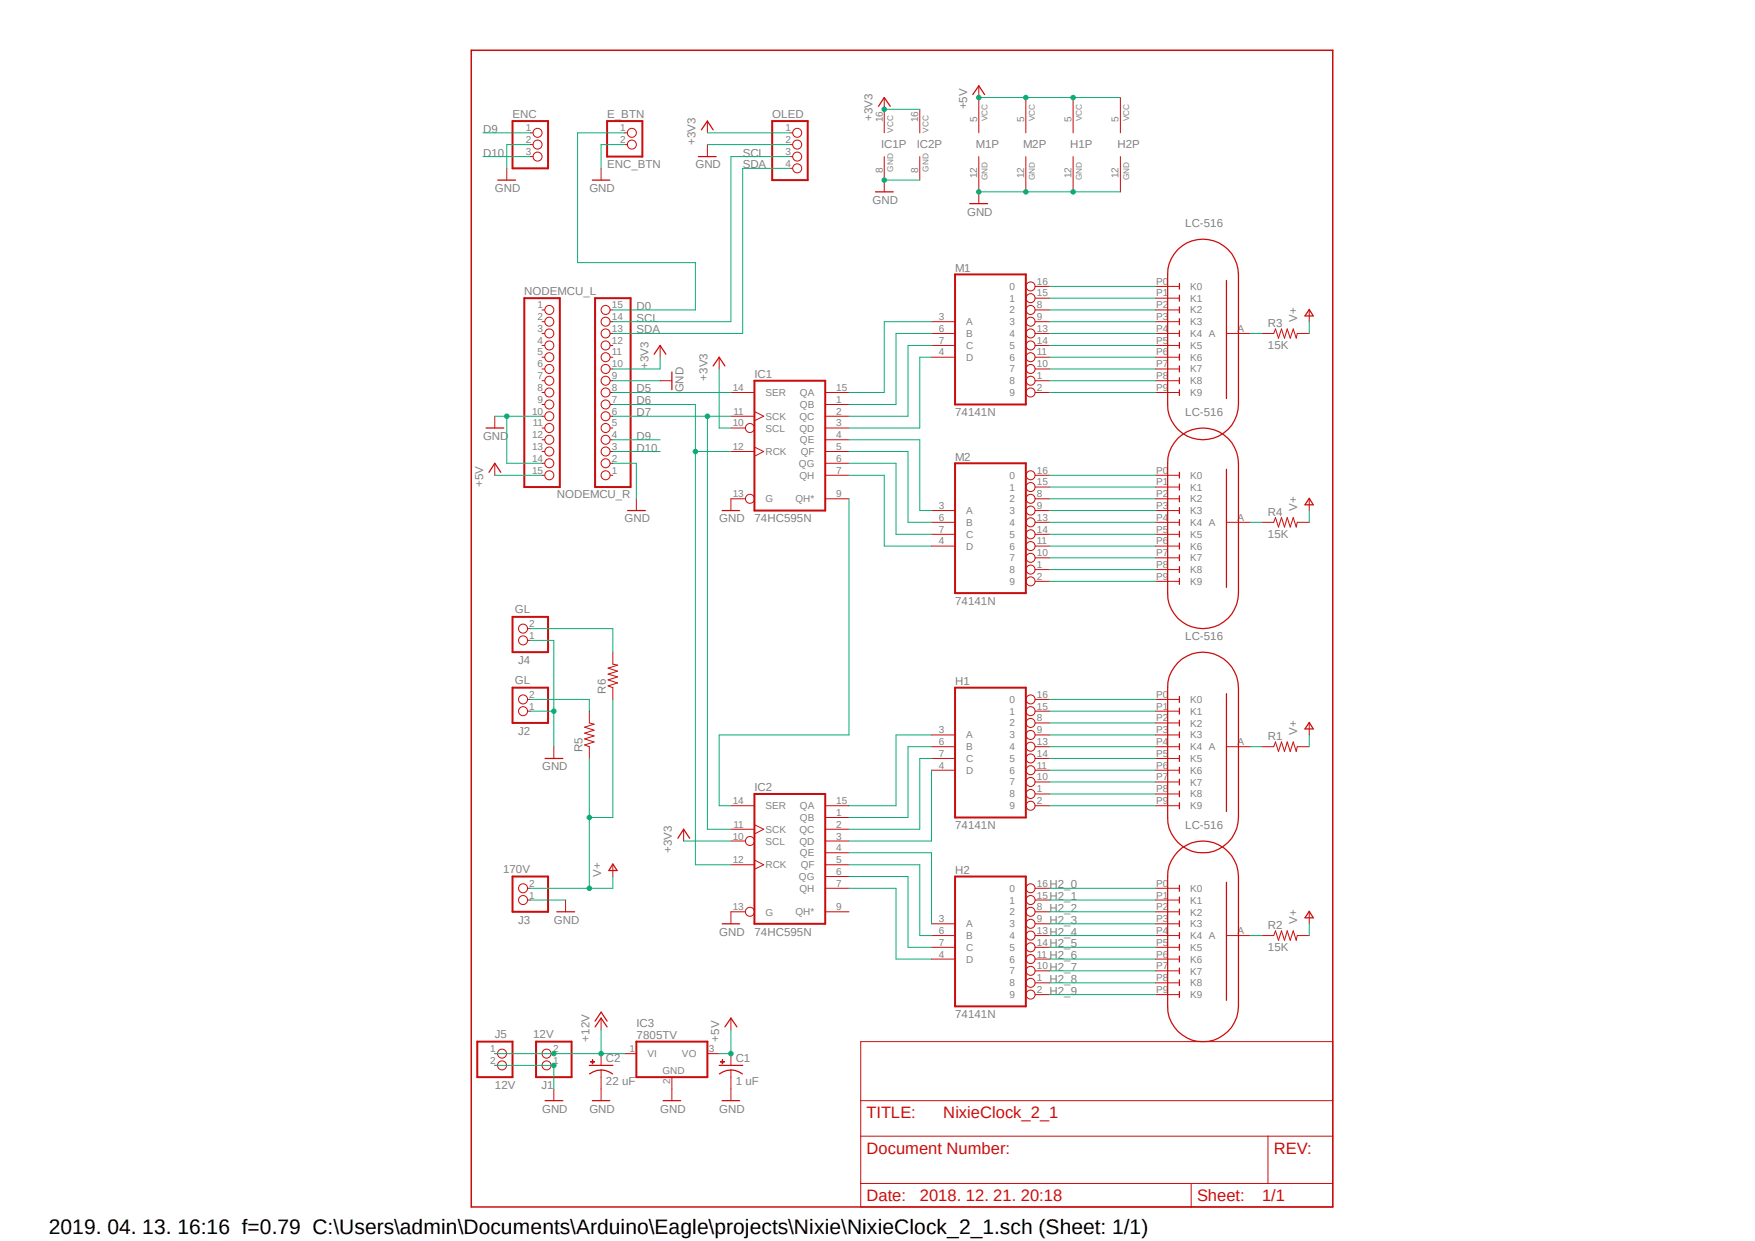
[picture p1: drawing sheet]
<svg xmlns="http://www.w3.org/2000/svg" width="297mm" height="210mm" viewBox="0 0 297 210" stroke-linecap="round" stroke-linejoin="round" font-family="sans-serif">
<path d="M79.3 8.3l146.5 196.4M225.8 8.3l-146.5 196.4" fill="none" stroke="#fff" stroke-width=".17"/>
<path d="M86.7 20.5h6.1v8h-6.1zM102.7 20.5h6v6h-6zM130.7 20.5h6v10h-6zM88.7 50.5h6v31.9h-6zM100.7 50.5h6v31.9h-6zM161.6 46.4h12v22.1h-12zM127.7 64.4h12v22h-12zM161.6 78.4h12v22h-12zM161.6 116.4h12v21.9h-12zM127.7 134.4h12v21.9h-12zM161.6 148.3h12v22h-12zM90.7 176.3h6v6h-6z" fill="none" stroke="#c90d0c" stroke-width=".34"/>
<g fill="none" stroke="#c90d0c" stroke-width=".17">
<path d="M149.6 16.5v6M155.7 18.5v4M165.7 14.5v8M173.6 16.5v6M181.6 16.5v6M189.6 16.5v6M85.8 28.5v2M89.7 22.5h.5M89.7 24.5h.5M89.7 26.5h.5M101.7 28.5v2M105.7 22.5h.5"/>
<path d="M105.7 24.5h.5M119.7 20.5v2M119.7 24.5v2M133.7 22.5h.4M133.7 24.5h.4M133.7 26.5h.4M133.7 28.5h.4M149.6 26.5v6M155.7 26.5v4M165.7 26.5v8M173.6 26.5v6M181.6 26.5v6"/>
<path d="M189.6 26.5v6M91.7 54.4h.5M91.7 56.4h.5M91.7 58.5h.5M91.7 52.5h.5M103.3 54.4h.4M103.3 56.4h.4M103.3 58.5h.4M103.3 52.5h.4M111.7 58.5v2M157.6 54.4h4M157.6 56.4h4"/>
<path d="M157.6 58.5h4M175.2 54.4h2.4M175.2 56.4h2.4M175.2 58.5h2.4M175.2 52.5h2.4M175.2 50.5h2.4M175.2 48.5h2.4M213.6 56.4h2l.3-.7 .5 1.5 .5-1.5 .5 1.5 .4-1.5 .6 1.5 .5-1.5 .5 1.5 .1-.8h2.1M221.6 52.5v1.9M83.7 70.4v2M83.7 78.4v2M91.7 64.4h.5"/>
<path d="M91.7 66.4h.5M91.7 60.5h.5M91.7 62.4h.5M91.7 68.5h.5M91.7 70.4h.5M91.7 72.4h.5M91.7 74.4h.5M91.7 76.4h.5M91.7 78.4h.5M103.3 64.4h.4M103.3 66.4h.4M103.3 60.5h.4"/>
<path d="M103.3 62.4h.4M103.3 68.5h.4M103.3 70.4h.4M103.3 72.4h.4M103.3 74.4h.4M103.3 76.4h.4M103.3 78.4h.4M111.7 64.4h2M121.7 60.5v1.9M123.7 66.4h4M123.7 70.4h4M123.7 72.4h2.4"/>
<path d="M123.7 76.4h4M127.7 69.6l1.5 .8-1.5 .8M127.7 75.6l1.5 .8-1.5 .8M139.7 66.4h4M139.7 68.5h4M139.7 70.4h4M139.7 72.4h4M139.7 74.4h4M139.7 76.4h4M139.7 78.4h4M157.6 60.5h4M175.2 64.4h2.4"/>
<path d="M175.2 66.4h2.4M175.2 60.5h2.4M175.2 62.4h2.4M91.7 80.4h.5M103.3 80.4h.4M107.7 84.4v2M126.1 84.4h-2.4v2M139.7 84.4h4M139.7 80.4h4M157.6 86.4h4M157.6 92.4h4M157.6 88.4h4"/>
<path d="M157.6 90.4h4M175.2 96.4h2.4M175.2 98.4h2.4M175.2 86.4h2.4M175.2 92.4h2.4M175.2 88.4h2.4M175.2 90.4h2.4M175.2 84.4h2.4M175.2 94.4h2.4M175.2 82.4h2.4M175.2 80.4h2.4M213.6 88.4h2l.3-.8 .5 1.6 .5-1.6 .5 1.6 .4-1.6 .6 1.6 .5-1.6 .5 1.6 .1-.8h2.1"/>
<path d="M221.6 84.4v2M175.2 118.4h2.4M123.7 136.4h4M127.7 139.6l1.5 .7-1.5 .8M139.7 136.4h4M139.7 138.3h4M157.6 124.4h4M157.6 130.3h4M157.6 126.4h4M157.6 128.4h4M175.2 134.4h2.4M175.2 136.4h2.4"/>
<path d="M175.2 124.4h2.4M175.2 130.3h2.4M175.2 126.4h2.4M175.2 128.4h2.4M175.2 122.3h2.4M175.2 132.3h2.4M175.2 120.4h2.4M213.6 126.4h2l.3-.8 .5 1.6 .5-1.6 .5 1.6 .4-1.6 .6 1.6 .5-1.6 .5 1.6 .1-.8h2.1M221.6 122.3v2.1M95.7 152.3v2M103.7 146.3v2M115.7 140.3v2"/>
<path d="M123.7 140.3h4M123.7 142.3h2.4M123.7 146.3h4M126.1 154.3h-2.4v2M127.7 145.5l1.5 .8-1.5 .8M139.7 154.3h4M139.7 150.3h4M139.7 140.3h4M139.7 142.3h4M139.7 144.3h4M139.7 146.3h4M139.7 148.3h4"/>
<path d="M157.6 156.3h4M157.6 158.3h4M175.2 156.3h2.4M175.2 158.3h2.4M175.2 154.3h2.4M175.2 152.3h2.4M175.2 150.3h2.4M213.6 158.3h2l.3-.8 .5 1.6 .5-1.6 .5 1.6 .4-1.6 .6 1.6 .5-1.6 .5 1.6 .1-.8h2.1M221.6 154.3v2M93.3 178.3h.4M101.7 172.3v2M123.7 172.3v2"/>
<path d="M145.7 176.3h79.9v28h-79.9zM157.6 162.3h4M157.6 160.3h4M175.2 166.3h2.4M175.2 168.3h2.4M175.2 162.3h2.4M175.2 160.3h2.4M175.2 164.3h2.4M93.3 180.3h.4M93.7 184.3v2M123.7 181.1v1.2M145.7 192.3h79.9"/>
<path d="M145.7 186.3h79.9M214.6 192.3v8M145.7 200.3h79.9M201.6 200.3v4"/>
<circle cx="91" cy="24.5" r=".76"/>
<circle cx="91" cy="26.5" r=".76"/>
<circle cx="91" cy="22.5" r=".76"/>
<circle cx="106.9" cy="22.5" r=".76"/>
<circle cx="106.9" cy="24.5" r=".76"/>
<circle cx="134.9" cy="22.5" r=".76"/>
<circle cx="134.9" cy="28.5" r=".76"/>
<circle cx="134.9" cy="26.5" r=".76"/>
<circle cx="134.9" cy="24.5" r=".76"/>
<circle cx="93" cy="56.4" r=".76"/>
<circle cx="93" cy="58.5" r=".76"/>
<circle cx="93" cy="52.5" r=".76"/>
<circle cx="93" cy="54.4" r=".76"/>
<circle cx="102.5" cy="54.4" r=".76"/>
<circle cx="102.5" cy="52.5" r=".76"/>
<circle cx="102.5" cy="58.5" r=".76"/>
<circle cx="102.5" cy="56.4" r=".76"/>
<circle cx="174.4" cy="56.4" r=".76"/>
<circle cx="174.4" cy="50.5" r=".76"/>
<circle cx="174.4" cy="58.5" r=".76"/>
<circle cx="174.4" cy="48.5" r=".76"/>
<circle cx="174.4" cy="54.4" r=".76"/>
<circle cx="174.4" cy="52.5" r=".76"/>
<circle cx="93" cy="64.4" r=".76"/>
<circle cx="93" cy="70.4" r=".76"/>
<circle cx="93" cy="66.4" r=".76"/>
<circle cx="93" cy="74.4" r=".76"/>
<circle cx="93" cy="60.5" r=".76"/>
<circle cx="93" cy="62.4" r=".76"/>
<circle cx="93" cy="78.4" r=".76"/>
<circle cx="93" cy="76.4" r=".76"/>
<circle cx="93" cy="68.5" r=".76"/>
<circle cx="93" cy="72.4" r=".76"/>
<circle cx="102.5" cy="62.4" r=".76"/>
<circle cx="102.5" cy="66.4" r=".76"/>
<circle cx="102.5" cy="64.4" r=".76"/>
<circle cx="102.5" cy="60.5" r=".76"/>
<circle cx="102.5" cy="68.5" r=".76"/>
<circle cx="102.5" cy="78.4" r=".76"/>
<circle cx="102.5" cy="74.4" r=".76"/>
<circle cx="102.5" cy="72.4" r=".76"/>
<circle cx="102.5" cy="70.4" r=".76"/>
<circle cx="102.5" cy="76.4" r=".76"/>
<circle cx="126.9" cy="72.4" r=".76"/>
<circle cx="174.4" cy="62.4" r=".76"/>
<circle cx="174.4" cy="66.4" r=".76"/>
<circle cx="174.4" cy="60.5" r=".76"/>
<circle cx="174.4" cy="64.4" r=".76"/>
<circle cx="93" cy="80.4" r=".76"/>
<circle cx="102.5" cy="80.4" r=".76"/>
<circle cx="126.9" cy="84.4" r=".76"/>
<circle cx="174.4" cy="84.4" r=".76"/>
<circle cx="174.4" cy="80.4" r=".76"/>
<circle cx="174.4" cy="98.4" r=".76"/>
<circle cx="174.4" cy="88.4" r=".76"/>
<circle cx="174.4" cy="96.4" r=".76"/>
<circle cx="174.4" cy="86.4" r=".76"/>
<circle cx="174.4" cy="94.4" r=".76"/>
<circle cx="174.4" cy="90.4" r=".76"/>
<circle cx="174.4" cy="92.4" r=".76"/>
<circle cx="174.4" cy="82.4" r=".76"/>
<circle cx="174.4" cy="118.4" r=".76"/>
<circle cx="174.4" cy="128.4" r=".76"/>
<circle cx="174.4" cy="126.4" r=".76"/>
<circle cx="174.4" cy="134.4" r=".76"/>
<circle cx="174.4" cy="122.3" r=".76"/>
<circle cx="174.4" cy="124.4" r=".76"/>
<circle cx="174.4" cy="132.3" r=".76"/>
<circle cx="174.4" cy="120.4" r=".76"/>
<circle cx="174.4" cy="130.3" r=".76"/>
<circle cx="174.4" cy="136.4" r=".76"/>
<circle cx="126.9" cy="142.3" r=".76"/>
<circle cx="126.9" cy="154.3" r=".76"/>
<circle cx="174.4" cy="152.3" r=".76"/>
<circle cx="174.4" cy="150.3" r=".76"/>
<circle cx="174.4" cy="156.3" r=".76"/>
<circle cx="174.4" cy="154.3" r=".76"/>
<circle cx="174.4" cy="158.3" r=".76"/>
<circle cx="92.5" cy="178.3" r=".76"/>
<circle cx="174.4" cy="164.3" r=".76"/>
<circle cx="174.4" cy="168.3" r=".76"/>
<circle cx="174.4" cy="160.3" r=".76"/>
<circle cx="174.4" cy="166.3" r=".76"/>
<circle cx="174.4" cy="162.3" r=".76"/>
<circle cx="92.5" cy="180.3" r=".76"/>
</g>
<path d="M79.8 8.5h145.8v195.8h-145.8z" fill="none" stroke="#c90d0c" stroke-width=".25"/>
<g fill="none" stroke="#c90d0c" stroke-width=".21">
<path d="M148.7 18l.9-1.5 1.1 1.5M164.6 16l1.1-1.5 .9 1.5M84.2 30.5h3M100.2 30.5h3M118.2 26.5h3M118.7 22l1-1.5 1 1.5M148.2 32.5h3M164.1 34.5h3M110.7 59.9l1-1.4 1 1.4M221.6 52.4l.6 1.1h-1.3zM82.3 72.4h3M82.8 79.9l.9-1.5 1.1 1.5"/>
<path d="M113.7 62.9v3.1M120.7 61.9l1-1.4 1 1.4M106.2 86.4h3M122.2 86.4h3M221.6 84.3l.6 1.1h-1.3zM221.6 122.3l.6 1.1h-1.3zM94.2 154.3h3M103.7 146.2l.7 1.1h-1.4zM114.7 141.9l1-1.6 1 1.6M122.2 156.3h3M221.6 154.2l.6 1.1h-1.3zM100.7 173.8l1-1.5 1 1.5"/>
<path d="M100.7 172.8l1-1.5 1 1.5M122.7 173.8l1-1.5 1 1.5M92.2 186.3h3M121.7 180.3h4M123.7 181.1h.7l1.2 .6M123.7 181.1h-.7l-1.2 .6"/>
</g>
<path d="M121.9 179.7h.7z" fill-rule="evenodd" fill="#c90d0c"/>
<path d="M121.9 179.7h.7z" fill="none" stroke="#c90d0c" stroke-width=".17"/>
<path d="M122.2 179.4l.1 .6z" fill-rule="evenodd" fill="#c90d0c"/>
<path d="M122.2 179.4l.1 .6zM123.7 178.3v2M101.7 181.1v1.2M123.7 182.3v2" fill="none" stroke="#c90d0c" stroke-width=".17"/>
<path d="M99.7 180.3h4M101.7 181.1h.7l1.3 .6M101.7 181.1h-.7l-1.2 .6" fill="none" stroke="#c90d0c" stroke-width=".21"/>
<path d="M99.9 179.7h.7z" fill-rule="evenodd" fill="#c90d0c"/>
<path d="M99.9 179.7h.7z" fill="none" stroke="#c90d0c" stroke-width=".17"/>
<path d="M100.2 179.4l.1 .6z" fill-rule="evenodd" fill="#c90d0c"/>
<g fill="none" stroke="#c90d0c" stroke-width=".17">
<path d="M195.6 48.5h4M195.6 50.5h4M195.6 52.5h4M195.6 54.4h4M195.6 56.4h4M195.6 58.5h4M207.6 56.4h4M195.6 60.5h4M195.6 62.4h4M195.6 64.4h4M195.6 66.4h4M195.6 80.4h4"/>
<path d="M195.6 82.4h4M195.6 84.4h4M195.6 86.4h4M195.6 88.4h4M195.6 90.4h4M195.6 92.4h4M195.6 94.4h4M195.6 96.4h4M195.6 98.4h4M207.6 88.4h4M89.3 118.4h.4M89.3 108.4h.4"/>
<path d="M89.3 106.4h.4M103.7 110.4v2l.8 .2-1.6 .5 1.6 .5-1.6 .5 1.6 .5-1.6 .5 1.6 .5-1.6 .5 .8 .3v2M195.6 118.4h4M89.3 120.4h.4M93.7 126.4v2M99.7 120.4v1.9l.8 .3-1.6 .5 1.6 .5-1.6 .5 1.6 .4-1.6 .6 1.6 .5-1.6 .5 .8 .3v2M195.6 120.4h4M195.6 122.3h4M195.6 124.4h4M195.6 126.4h4M195.6 128.4h4M195.6 130.3h4"/>
<path d="M195.6 132.3h4M195.6 134.4h4M195.6 136.4h4M207.6 126.4h4M89.3 150.3h.4M89.3 152.3h.4M195.6 150.3h4M195.6 152.3h4M195.6 154.3h4M195.6 156.3h4M195.6 158.3h4M207.6 158.3h4"/>
<path d="M83.7 178.3h.5M100.2 179.4l.1 .6zM101.7 178.3v2M105.7 178.3h2M119.7 178.3h2M195.6 160.3h4M195.6 162.3h4M195.6 164.3h4M195.6 166.3h4M195.6 168.3h4M83.7 180.3h.5M101.7 182.3v4"/>
<path d="M113.7 182.3v4M123.7 184.3v2"/>
<circle cx="88.5" cy="118.4" r=".76"/>
<circle cx="88.5" cy="106.4" r=".76"/>
<circle cx="88.5" cy="108.4" r=".76"/>
<circle cx="88.5" cy="120.4" r=".76"/>
<circle cx="88.5" cy="150.3" r=".76"/>
<circle cx="88.5" cy="152.3" r=".76"/>
<circle cx="85" cy="178.3" r=".76"/>
<circle cx="85" cy="180.3" r=".76"/>
</g>
<g fill="none" stroke="#c90d0c" stroke-width=".21">
<path d="M199.3 42.2a6 6 0 0 1 6.6-1.3 6 6 0 0 1 3.7 5.5v22.1a6 6 0 0 1-6 5.9 6 6 0 0 1-6-5.9v-22.1a5.7 5.7 0 0 1 1.7-4.2zM199.6 48v.9M199.6 50v1M199.6 51.9v1.1M199.6 53.9v1M199.6 56v.9M199.6 58v.9M199.6 59.9v1.1M207.6 47.5v19.9M199.3 74.2a6 6 0 0 1 6.6-1.3 6 6 0 0 1 3.7 5.5v22a6 6 0 0 1-6 6 6 6 0 0 1-6-6v-22a5.7 5.7 0 0 1 1.7-4.2zM199.6 61.9v1M199.6 63.9v1"/>
<path d="M199.6 66v.9M199.6 79.9v1M207.6 79.4v20M199.6 81.9v1M199.6 83.9v1M199.6 85.9v1M199.6 87.9v1M199.6 89.9v1M199.6 91.9v1M199.6 93.9v1M199.6 95.9v1M199.6 97.9v1"/>
<path d="M199.3 112.1a6 6 0 0 1 6.6-1.3 6 6 0 0 1 3.7 5.6v21.9a6 6 0 0 1-6 6 6 6 0 0 1-6-6v-21.9a5.6 5.6 0 0 1 1.7-4.3zM199.6 117.9v1M199.6 119.8v1.1M207.6 117.4v19.9M92.2 128.4h3M199.6 121.9v1M199.6 123.9v.9M199.6 125.9v1M199.6 127.8v1.1M199.6 129.8v1.1M199.6 131.9v.9M199.6 133.9v.9"/>
<path d="M199.6 135.8v1.1M199.3 144.1a6 6 0 0 1 6.6-1.3 6 6 0 0 1 3.7 5.5v22a6 6 0 0 1-6 6 6 6 0 0 1-6-6v-22a5.6 5.6 0 0 1 1.7-4.2zM199.6 149.8v1M199.6 151.8v1M199.6 153.8v1M199.6 155.8v1M199.6 157.8v1M199.6 159.8v1M207.6 149.3v20M199.6 161.8v1M199.6 163.8v1M199.6 165.8v1"/>
<path d="M199.6 167.8v1M100.2 186.3h3M112.2 186.3h3M122.2 186.3h3"/>
</g>
<path d="M86.7 104.4h6.1v6h-6.1zM86.7 116.4h6.1v5.9h-6.1zM86.7 148.3h6.1v6h-6.1zM80.8 176.3h5.9v6h-5.9zM107.7 176.3h12v6h-12z" fill="none" stroke="#c90d0c" stroke-width=".34"/>
<g fill="none" stroke="#0dab76" stroke-width=".17">
<path d="M221.6 54.4v2M221.6 86.4v2M177.6 118.4h18M99.7 128.4v21.9M177.6 124.4h18M177.6 126.4h18M177.6 128.4h18M177.6 130.3h18M177.6 132.3h18M177.6 134.4h18M177.6 136.4h18M177.6 122.3h18"/>
<path d="M177.6 120.4h18M211.6 126.4h2M221.6 124.4v2M103.7 148.3v2h-14M221.6 156.3v2"/>
</g>
<circle cx="99.7" cy="150.3" r=".38" fill="#0dab76"/>
<g fill="none" stroke="#0dab76" stroke-width=".17">
<path d="M103.7 118.4v19.9h-4"/>
<circle cx="99.7" cy="150.3" r=".38"/>
</g>
<circle cx="99.7" cy="138.3" r=".38" fill="#0dab76"/>
<g fill="none" stroke="#0dab76" stroke-width=".17">
<path d="M149.6 18.5h6.1M157.6 54.4h-8v12h-5.9M157.6 56.4h-6v12.1h-7.9M157.6 58.5h-3.9v11.9h-10M177.6 48.5h18M177.6 54.4h18M177.6 56.4h18M177.6 58.5h18M177.6 52.5h18M177.6 50.5h18M211.6 56.4h2M143.7 74.4h12v12h1.9"/>
<path d="M143.7 76.4h10v12h3.9M143.7 78.4h7.9v12h6M157.6 60.5h-1.9v11.9h-12M177.6 60.5h18M177.6 62.4h18M177.6 64.4h18M177.6 66.4h18M143.7 80.4h5.9v12h8M177.6 80.4h18M177.6 86.4h18M177.6 88.4h18M177.6 90.4h18"/>
<path d="M177.6 92.4h18M177.6 94.4h18M177.6 96.4h18M177.6 98.4h18M177.6 84.4h18M177.6 82.4h18M211.6 88.4h2M177.6 150.3h18M177.6 156.3h18M177.6 158.3h18M177.6 154.3h18M177.6 152.3h18"/>
<path d="M211.6 158.3h2M177.6 160.3h18M177.6 162.3h18M177.6 164.3h18M177.6 166.3h18M177.6 168.3h18"/>
<circle cx="99.7" cy="138.3" r=".38"/>
</g>
<circle cx="149.6" cy="18.5" r=".38" fill="#0dab76"/>
<g fill="none" stroke="#0dab76" stroke-width=".17">
<path d="M119.7 22.5h14M149.6 30.5h6.1M111.7 60.5v1.9h-8M121.7 62.4v10h2M115.7 142.3h8"/>
<circle cx="149.6" cy="18.5" r=".38"/>
</g>
<circle cx="149.6" cy="30.5" r=".38" fill="#0dab76"/>
<g fill="none" stroke="#0dab76" stroke-width=".17">
<path d="M165.7 32.5h7.9"/>
<circle cx="149.6" cy="30.5" r=".38"/>
</g>
<circle cx="165.6" cy="32.5" r=".38" fill="#0dab76"/>
<g fill="none" stroke="#0dab76" stroke-width=".17">
<path d="M173.6 32.5h8"/>
<circle cx="165.6" cy="32.5" r=".38"/>
</g>
<circle cx="173.6" cy="32.5" r=".38" fill="#0dab76"/>
<g fill="none" stroke="#0dab76" stroke-width=".17">
<path d="M181.6 32.5h8"/>
<circle cx="173.6" cy="32.5" r=".38"/>
</g>
<circle cx="181.6" cy="32.5" r=".38" fill="#0dab76"/>
<g fill="none" stroke="#0dab76" stroke-width=".17">
<path d="M83.7 70.4h8M85.8 70.4v8h5.9"/>
<circle cx="181.6" cy="32.5" r=".38"/>
</g>
<circle cx="85.8" cy="70.4" r=".38" fill="#0dab76"/>
<g fill="none" stroke="#0dab76" stroke-width=".17">
<path d="M89.7 24.5h-3.9v4M105.7 24.5h-4v4M119.7 24.5h14M103.7 78.4h4v6M103.7 64.4h8M83.7 180.3h10v4"/>
<circle cx="85.8" cy="70.4" r=".38"/>
</g>
<circle cx="93.7" cy="180.3" r=".38" fill="#0dab76"/>
<g fill="none" stroke="#0dab76" stroke-width=".17">
<path d="M93.7 108.4v18M89.7 120.4h4M89.7 152.3h6"/>
<circle cx="93.7" cy="180.3" r=".38"/>
</g>
<circle cx="93.7" cy="120.4" r=".38" fill="#0dab76"/>
<g fill="none" stroke="#0dab76" stroke-width=".17">
<path d="M165.7 16.5h7.9M89.7 108.4h4"/>
<circle cx="93.7" cy="120.4" r=".38"/>
</g>
<circle cx="165.6" cy="16.5" r=".38" fill="#0dab76"/>
<g fill="none" stroke="#0dab76" stroke-width=".17">
<path d="M173.6 16.5h8"/>
<circle cx="165.6" cy="16.5" r=".38"/>
</g>
<circle cx="173.6" cy="16.5" r=".38" fill="#0dab76"/>
<g fill="none" stroke="#0dab76" stroke-width=".17">
<path d="M181.6 16.5h8"/>
<circle cx="173.6" cy="16.5" r=".38"/>
</g>
<circle cx="181.6" cy="16.5" r=".38" fill="#0dab76"/>
<g fill="none" stroke="#0dab76" stroke-width=".17">
<path d="M83.7 80.4h8M123.7 174.3v4h-2"/>
<circle cx="181.6" cy="16.5" r=".38"/>
</g>
<circle cx="123.7" cy="178.3" r=".38" fill="#0dab76"/>
<g fill="none" stroke="#0dab76" stroke-width=".17">
<path d="M103.7 66.4h20M103.7 70.4h20M119.7 70.4v69.9M143.7 84.4v40h-22v12h2M157.6 124.4h-6v12h-7.9M157.6 126.4h-3.9v11.9h-10M157.6 128.4h-1.9v11.9h-12M157.6 130.3v12h-13.9M143.7 150.3h7.9v12h6M143.7 148.3h10v12h3.9M143.7 146.3h12v12h1.9M143.7 144.3h13.9v12"/>
<circle cx="123.7" cy="178.3" r=".38"/>
</g>
<circle cx="119.7" cy="70.4" r=".38" fill="#0dab76"/>
<g fill="none" stroke="#0dab76" stroke-width=".17">
<path d="M103.7 68.5h14v77.8M117.7 76.4h6M119.7 140.3h4"/>
<circle cx="119.7" cy="70.4" r=".38"/>
</g>
<circle cx="117.7" cy="76.4" r=".38" fill="#0dab76"/>
<g fill="none" stroke="#0dab76" stroke-width=".17">
<path d="M81.7 22.5h8M81.7 26.5h8M105.7 22.5h-8v21.9h20v8.1h-14M133.7 26.5h-10v27.9h-20M133.7 28.5h-8v27.9h-22M103.7 74.4h8M103.7 76.4h8M117.7 146.3h6M101.7 174.3v4h-8"/>
<circle cx="117.7" cy="76.4" r=".38"/>
</g>
<circle cx="101.7" cy="178.3" r=".38" fill="#0dab76"/>
<g fill="none" stroke="#0dab76" stroke-width=".17">
<path d="M83.7 178.3h10M101.7 178.3h4"/>
<circle cx="101.7" cy="178.3" r=".38"/>
</g>
<circle cx="93.7" cy="178.3" r=".38" fill="#0dab76"/>
<g fill="none" stroke="#0dab76" stroke-width=".17">
<path d="M89.7 118.4h10v2M89.7 106.4h14v4"/>
<circle cx="93.7" cy="178.3" r=".38"/>
</g>
<text font-size="3.6" x="8.3" y="208.7">2019. 04. 13. 16:16 f=0.79 C:\Users\admin\Documents\Arduino\Eagle\projects\Nixie\NixieClock_2_1.sch (Sheet: 1/1)</text>
<g font-size="2.8" fill="#c90d0c">
<text x="146.6" y="189.3">TITLE:</text>
<text x="159.6" y="189.3">NixieClock_2_1</text>
<text x="146.6" y="195.3">Document Number:</text>
<text x="215.6" y="195.3">REV:</text>
<text x="146.6" y="203.2">Date:</text>
<text x="155.7" y="203.2">2018. 12. 21. 20:18</text>
<text x="202.6" y="203.2">Sheet:</text>
<text x="213.6" y="203.2">1/1</text>
</g>
<g font-size="1.9" fill="#808080">
<text x="81.7" y="22.5">D9</text>
<text x="86.7" y="20">ENC</text>
<text x="102.7" y="20">E_BTN</text>
<text x="130.7" y="20">OLED</text>
<text x="147.7" y="20.5" transform="rotate(-90 147.7 20.5)">+3V3</text>
<text x="163.7" y="18.5" transform="rotate(-90 163.7 18.5)">+5V</text>
<text x="81.7" y="26.5">D10</text>
<text x="102.7" y="28.5">ENC_BTN</text>
<text x="117.7" y="24.5" transform="rotate(-90 117.7 24.5)">+3V3</text>
<text x="117.7" y="28.5">GND</text>
<text x="125.7" y="26.5">SCL</text>
<text x="125.7" y="28.5">SDA</text>
<text x="149.1" y="25">IC1P</text>
<text x="155.2" y="25">IC2P</text>
<text x="165.1" y="25">M1P</text>
<text x="173.1" y="25">M2P</text>
<text x="181.1" y="25">H1P</text>
<text x="189.1" y="25">H2P</text>
<text x="83.7" y="32.5">GND</text>
<text x="99.7" y="32.5">GND</text>
<text x="147.7" y="34.5">GND</text>
<text x="163.7" y="36.5">GND</text>
<text x="200.6" y="38.5">LC-516</text>
<text x="161.6" y="46">M1</text>
<text x="88.7" y="50">NODEMCU_L</text>
<text x="107.7" y="52.5">D0</text>
<text x="107.7" y="54.4">SCL</text>
<text x="107.7" y="56.4">SDA</text>
<text x="214.6" y="59.1">15K</text>
<text x="214.6" y="55.3">R3</text>
<text x="219.5" y="54.4" transform="rotate(-90 219.5 54.4)">V+</text>
<text x="109.7" y="62.4" transform="rotate(-90 109.7 62.4)">+3V3</text>
<text x="119.7" y="64.4" transform="rotate(-90 119.7 64.4)">+3V3</text>
<text x="127.7" y="63.9">IC1</text>
<text x="107.7" y="66.4">D5</text>
<text x="107.7" y="70.4">D7</text>
<text x="107.7" y="68.5">D6</text>
<text x="115.7" y="66.4" transform="rotate(-90 115.7 66.4)">GND</text>
<text x="161.6" y="70.4">74141N</text>
<text x="200.6" y="70.4">LC-516</text>
<text x="81.7" y="74.4">GND</text>
<text x="107.7" y="74.4">D9</text>
<text x="107.7" y="76.4">D10</text>
<text x="161.6" y="77.9">M2</text>
<text x="81.7" y="82.4" transform="rotate(-90 81.7 82.4)">+5V</text>
<text x="94.2" y="84.3">NODEMCU_R</text>
<text x="105.7" y="88.4">GND</text>
<text x="121.7" y="88.4">GND</text>
<text x="127.7" y="88.4">74HC595N</text>
<text x="214.6" y="87.2">R4</text>
<text x="219.5" y="86.4" transform="rotate(-90 219.5 86.4)">V+</text>
<text x="214.6" y="91">15K</text>
<text x="87.1" y="103.8">GL</text>
<text x="161.6" y="102.4">74141N</text>
<text x="87.7" y="112.4">J4</text>
<text x="200.6" y="108.4">LC-516</text>
<text x="87.1" y="115.8">GL</text>
<text x="102.5" y="117.4" transform="rotate(-90 102.5 117.4)">R6</text>
<text x="161.6" y="115.9">H1</text>
<text x="87.7" y="124.4">J2</text>
<text x="214.6" y="125.2">R1</text>
<text x="219.5" y="124.4" transform="rotate(-90 219.5 124.4)">V+</text>
<text x="91.7" y="130.3">GND</text>
<text x="98.6" y="127.3" transform="rotate(-90 98.6 127.3)">R5</text>
<text x="127.7" y="133.9">IC2</text>
<text x="161.6" y="140.3">74141N</text>
<text x="200.6" y="140.3">LC-516</text>
<text x="85.1" y="147.7">170V</text>
<text x="101.7" y="148.3" transform="rotate(-90 101.7 148.3)">V+</text>
<text x="113.7" y="144.4" transform="rotate(-90 113.7 144.4)">+3V3</text>
<text x="161.6" y="147.8">H2</text>
<text x="177.6" y="150.3">H2_0</text>
<text x="177.6" y="154.3">H2_2</text>
<text x="177.6" y="152.3">H2_1</text>
<text x="87.7" y="156.3">J3</text>
<text x="93.7" y="156.3">GND</text>
<text x="121.7" y="158.3">GND</text>
<text x="127.7" y="158.3">74HC595N</text>
<text x="177.6" y="156.3">H2_3</text>
<text x="177.6" y="158.3">H2_4</text>
<text x="177.6" y="160.3">H2_5</text>
<text x="214.6" y="160.9">15K</text>
<text x="214.6" y="157.1">R2</text>
<text x="219.5" y="156.3" transform="rotate(-90 219.5 156.3)">V+</text>
<text x="177.6" y="162.3">H2_6</text>
<text x="177.6" y="164.3">H2_7</text>
<text x="177.6" y="166.3">H2_8</text>
<text x="107.7" y="173.8">IC3</text>
<text x="161.6" y="172.3">74141N</text>
<text x="177.6" y="168.3">H2_9</text>
<text x="83.7" y="175.7">J5</text>
<text x="90.2" y="175.7">12V</text>
<text x="99.7" y="176.3" transform="rotate(-90 99.7 176.3)">+12V</text>
<text x="102.5" y="179.8">C2</text>
<text x="107.7" y="175.8">7805TV</text>
<text x="121.7" y="176.3" transform="rotate(-90 121.7 176.3)">+5V</text>
<text x="124.5" y="179.8">C1</text>
<text x="83.7" y="184.3">12V</text>
<text x="91.7" y="184.3">J1</text>
<text x="102.5" y="183.6">22 uF</text>
<text x="124.5" y="183.6">1 uF</text>
<text x="91.7" y="188.3">GND</text>
<text x="99.7" y="188.3">GND</text>
<text x="111.7" y="188.3">GND</text>
<text x="121.7" y="188.3">GND</text>
</g>
<g font-size="1.7" fill="#808080">
<text x="89" y="22.2">1</text>
<text x="104.9" y="22.2">1</text>
<text x="132.9" y="22.2">1</text>
<text x="149.4" y="20.7" transform="rotate(-90 149.4 20.7)">16</text>
<text x="155.4" y="20.7" transform="rotate(-90 155.4 20.7)">16</text>
<text x="165.4" y="20.7" transform="rotate(-90 165.4 20.7)">5</text>
<text x="173.4" y="20.7" transform="rotate(-90 173.4 20.7)">5</text>
<text x="181.4" y="20.7" transform="rotate(-90 181.4 20.7)">5</text>
<text x="189.3" y="20.7" transform="rotate(-90 189.3 20.7)">5</text>
<text x="89" y="24.2">2</text>
<text x="89" y="26.2">3</text>
<text x="104.9" y="24.2">2</text>
<text x="132.9" y="24.2">2</text>
<text x="132.9" y="26.2">3</text>
<text x="132.9" y="28.2">4</text>
<text x="149.4" y="29.3" transform="rotate(-90 149.4 29.3)">8</text>
<text x="155.4" y="29.3" transform="rotate(-90 155.4 29.3)">8</text>
<text x="165.4" y="30.2" transform="rotate(-90 165.4 30.2)">12</text>
<text x="173.4" y="30.2" transform="rotate(-90 173.4 30.2)">12</text>
<text x="181.4" y="30.2" transform="rotate(-90 181.4 30.2)">12</text>
<text x="189.3" y="30.2" transform="rotate(-90 189.3 30.2)">12</text>
<text x="91" y="52.2">1</text>
<text x="103.5" y="52.2">15</text>
<text x="170.9" y="53">2</text>
<text x="170.9" y="51.1">1</text>
<text x="170.9" y="49.1">0</text>
<text x="175.5" y="52.2">8</text>
<text x="175.5" y="50.2">15</text>
<text x="175.5" y="48.2">16</text>
<text x="195.7" y="48.2">P0</text>
<text x="195.7" y="50.2">P1</text>
<text x="195.7" y="52.2">P2</text>
<text x="201.4" y="49.1">K0</text>
<text x="201.4" y="51.1">K1</text>
<text x="201.4" y="53">K2</text>
<text x="91" y="54.2">2</text>
<text x="91" y="56.2">3</text>
<text x="91" y="58.2">4</text>
<text x="103.5" y="58.2">12</text>
<text x="103.5" y="56.2">13</text>
<text x="103.5" y="54.2">14</text>
<text x="158.9" y="54.2">3</text>
<text x="158.9" y="56.2">6</text>
<text x="158.9" y="58.2">7</text>
<text x="163.5" y="55">A</text>
<text x="163.5" y="57.1">B</text>
<text x="163.5" y="59.1">C</text>
<text x="170.9" y="55">3</text>
<text x="170.9" y="57">4</text>
<text x="170.9" y="59">5</text>
<text x="175.5" y="54.2">9</text>
<text x="175.5" y="56.2">13</text>
<text x="175.5" y="58.2">14</text>
<text x="195.7" y="54.2">P3</text>
<text x="195.7" y="56.2">P4</text>
<text x="195.7" y="58.2">P5</text>
<text x="201.4" y="55">K3</text>
<text x="201.4" y="57.1">K4 A</text>
<text x="201.4" y="59.1">K5</text>
<text x="209.4" y="56.2">A</text>
<text x="91" y="60.2">5</text>
<text x="91" y="62.1">6</text>
<text x="91" y="64.2">7</text>
<text x="103.5" y="64.2">9</text>
<text x="103.5" y="62.1">10</text>
<text x="103.5" y="60.2">11</text>
<text x="158.9" y="60.2">4</text>
<text x="163.5" y="61">D</text>
<text x="170.9" y="65">8</text>
<text x="170.9" y="63">7</text>
<text x="170.9" y="61">6</text>
<text x="175.5" y="64.2">1</text>
<text x="175.5" y="62.1">10</text>
<text x="175.5" y="60.2">11</text>
<text x="195.7" y="60.2">P6</text>
<text x="195.7" y="62.1">P7</text>
<text x="195.7" y="64.2">P8</text>
<text x="201.4" y="61">K6</text>
<text x="201.4" y="63">K7</text>
<text x="201.4" y="65">K8</text>
<text x="90" y="70.1">10</text>
<text x="91" y="66.2">8</text>
<text x="91" y="68.2">9</text>
<text x="103.5" y="70.1">6</text>
<text x="103.5" y="68.2">7</text>
<text x="103.5" y="66.2">8</text>
<text x="124" y="66.2">14</text>
<text x="124.1" y="70.1">11</text>
<text x="129.5" y="71">SCK</text>
<text x="129.5" y="67.1">SER</text>
<text x="135.3" y="71">QC</text>
<text x="135.4" y="69">QB</text>
<text x="135.4" y="67">QA</text>
<text x="141.5" y="68.2">1</text>
<text x="141.5" y="70.1">2</text>
<text x="141.5" y="66.2">15</text>
<text x="170.9" y="67">9</text>
<text x="175.5" y="66.2">2</text>
<text x="195.7" y="66.2">P9</text>
<text x="201.4" y="67.1">K9</text>
<text x="90" y="74.1">12</text>
<text x="90" y="76.2">13</text>
<text x="90.2" y="72.1">11</text>
<text x="103.5" y="76.2">3</text>
<text x="103.5" y="74.1">4</text>
<text x="103.5" y="72.1">5</text>
<text x="124" y="72.1">10</text>
<text x="124" y="76.2">12</text>
<text x="129.5" y="73">SCL</text>
<text x="129.5" y="77">RCK</text>
<text x="135.3" y="73">QD</text>
<text x="135.4" y="75">QE</text>
<text x="135.5" y="77">QF</text>
<text x="141.5" y="72.1">3</text>
<text x="141.5" y="74.1">4</text>
<text x="141.5" y="76.2">5</text>
<text x="90" y="78.1">14</text>
<text x="90" y="80.1">15</text>
<text x="103.5" y="80.1">1</text>
<text x="103.5" y="78.1">2</text>
<text x="135.2" y="79">QG</text>
<text x="135.3" y="81">QH</text>
<text x="141.5" y="78.1">6</text>
<text x="141.5" y="80.1">7</text>
<text x="170.9" y="83">1</text>
<text x="170.9" y="81">0</text>
<text x="175.5" y="82.1">15</text>
<text x="175.5" y="80.1">16</text>
<text x="195.7" y="80.1">P0</text>
<text x="195.7" y="82.1">P1</text>
<text x="201.4" y="81">K0</text>
<text x="201.4" y="83">K1</text>
<text x="124" y="84.1">13</text>
<text x="129.5" y="85">G</text>
<text x="134.6" y="85">QH*</text>
<text x="141.5" y="84.1">9</text>
<text x="158.9" y="86.1">3</text>
<text x="158.9" y="88.1">6</text>
<text x="163.5" y="87">A</text>
<text x="163.5" y="89">B</text>
<text x="170.9" y="85">2</text>
<text x="170.9" y="87">3</text>
<text x="170.9" y="89">4</text>
<text x="175.5" y="84.1">8</text>
<text x="175.5" y="86.1">9</text>
<text x="175.5" y="88.1">13</text>
<text x="195.7" y="84.1">P2</text>
<text x="195.7" y="86.1">P3</text>
<text x="195.7" y="88.1">P4</text>
<text x="201.4" y="85">K2</text>
<text x="201.4" y="87">K3</text>
<text x="201.4" y="89">K4 A</text>
<text x="209.4" y="88.1">A</text>
<text x="158.9" y="92.1">4</text>
<text x="158.9" y="90.1">7</text>
<text x="163.5" y="93">D</text>
<text x="163.5" y="91">C</text>
<text x="170.9" y="95">7</text>
<text x="170.9" y="93">6</text>
<text x="170.9" y="91">5</text>
<text x="175.5" y="94.1">10</text>
<text x="175.5" y="92.1">11</text>
<text x="175.5" y="90.1">14</text>
<text x="195.7" y="90.1">P5</text>
<text x="195.7" y="92.1">P6</text>
<text x="195.7" y="94.1">P7</text>
<text x="201.4" y="91">K5</text>
<text x="201.4" y="93">K6</text>
<text x="201.4" y="95">K7</text>
<text x="170.9" y="97">8</text>
<text x="170.9" y="99">9</text>
<text x="175.5" y="96.1">1</text>
<text x="175.5" y="98.1">2</text>
<text x="195.7" y="96.1">P8</text>
<text x="195.7" y="98.1">P9</text>
<text x="201.4" y="97">K8</text>
<text x="201.4" y="99">K9</text>
<text x="89.6" y="106.1">2</text>
<text x="89.6" y="108.1">1</text>
<text x="89.6" y="118.1">2</text>
<text x="170.9" y="119">0</text>
<text x="175.5" y="118.1">16</text>
<text x="195.7" y="118.1">P0</text>
<text x="201.4" y="119">K0</text>
<text x="89.6" y="120.1">1</text>
<text x="158.9" y="124.1">3</text>
<text x="163.5" y="125">A</text>
<text x="170.9" y="122.9">2</text>
<text x="170.9" y="125">3</text>
<text x="170.9" y="120.9">1</text>
<text x="175.5" y="122.1">8</text>
<text x="175.5" y="124.1">9</text>
<text x="175.5" y="120.1">15</text>
<text x="195.7" y="120.1">P1</text>
<text x="195.7" y="122.1">P2</text>
<text x="195.7" y="124.1">P3</text>
<text x="201.4" y="120.9">K1</text>
<text x="201.4" y="123">K2</text>
<text x="201.4" y="125">K3</text>
<text x="158.9" y="130.1">4</text>
<text x="158.9" y="126.1">6</text>
<text x="158.9" y="128.1">7</text>
<text x="163.5" y="130.9">D</text>
<text x="163.5" y="127">B</text>
<text x="163.5" y="128.9">C</text>
<text x="170.9" y="130.9">6</text>
<text x="170.9" y="127">4</text>
<text x="170.9" y="128.9">5</text>
<text x="175.5" y="130.1">11</text>
<text x="175.5" y="126.1">13</text>
<text x="175.5" y="128.1">14</text>
<text x="195.7" y="126.1">P4</text>
<text x="195.7" y="128.1">P5</text>
<text x="195.7" y="130.1">P6</text>
<text x="201.4" y="127">K4 A</text>
<text x="201.4" y="128.9">K5</text>
<text x="201.4" y="130.9">K6</text>
<text x="209.4" y="126.1">A</text>
<text x="124" y="136.1">14</text>
<text x="129.5" y="136.9">SER</text>
<text x="135.4" y="136.9">QA</text>
<text x="141.5" y="136.1">15</text>
<text x="170.9" y="134.9">8</text>
<text x="170.9" y="136.9">9</text>
<text x="170.9" y="132.9">7</text>
<text x="175.5" y="134.1">1</text>
<text x="175.5" y="136.1">2</text>
<text x="175.5" y="132.1">10</text>
<text x="195.7" y="132.1">P7</text>
<text x="195.7" y="134.1">P8</text>
<text x="195.7" y="136.1">P9</text>
<text x="201.4" y="133">K7</text>
<text x="201.4" y="135">K8</text>
<text x="201.4" y="136.9">K9</text>
<text x="124" y="142.1">10</text>
<text x="124.1" y="140.1">11</text>
<text x="129.5" y="142.9">SCL</text>
<text x="129.5" y="140.9">SCK</text>
<text x="135.3" y="140.9">QC</text>
<text x="135.3" y="142.9">QD</text>
<text x="135.4" y="138.9">QB</text>
<text x="141.5" y="138">1</text>
<text x="141.5" y="140.1">2</text>
<text x="141.5" y="142.1">3</text>
<text x="124" y="146">12</text>
<text x="129.5" y="146.9">RCK</text>
<text x="135.2" y="148.9">QG</text>
<text x="135.4" y="144.9">QE</text>
<text x="135.5" y="146.9">QF</text>
<text x="141.5" y="144.1">4</text>
<text x="141.5" y="146">5</text>
<text x="141.5" y="148">6</text>
<text x="89.6" y="152.1">1</text>
<text x="89.6" y="150">2</text>
<text x="124" y="154.1">13</text>
<text x="129.5" y="154.9">G</text>
<text x="134.6" y="154.9">QH*</text>
<text x="135.3" y="150.9">QH</text>
<text x="141.5" y="150">7</text>
<text x="141.5" y="154.1">9</text>
<text x="170.9" y="154.9">2</text>
<text x="170.9" y="152.9">1</text>
<text x="170.9" y="150.9">0</text>
<text x="175.5" y="154.1">8</text>
<text x="175.5" y="152.1">15</text>
<text x="175.5" y="150">16</text>
<text x="195.7" y="150">P0</text>
<text x="195.7" y="152.1">P1</text>
<text x="195.7" y="154.1">P2</text>
<text x="201.4" y="150.9">K0</text>
<text x="201.4" y="152.9">K1</text>
<text x="201.4" y="154.9">K2</text>
<text x="158.9" y="156">3</text>
<text x="158.9" y="158">6</text>
<text x="158.9" y="160">7</text>
<text x="163.5" y="156.9">A</text>
<text x="163.5" y="158.9">B</text>
<text x="163.5" y="160.9">C</text>
<text x="170.9" y="156.9">3</text>
<text x="170.9" y="158.9">4</text>
<text x="170.9" y="160.9">5</text>
<text x="175.5" y="156">9</text>
<text x="175.5" y="158">13</text>
<text x="175.5" y="160">14</text>
<text x="195.7" y="156">P3</text>
<text x="195.7" y="158">P4</text>
<text x="195.7" y="160">P5</text>
<text x="201.4" y="156.9">K3</text>
<text x="201.4" y="158.9">K4 A</text>
<text x="201.4" y="160.9">K5</text>
<text x="209.4" y="158">A</text>
<text x="158.9" y="162.1">4</text>
<text x="163.5" y="162.9">D</text>
<text x="170.9" y="166.9">8</text>
<text x="170.9" y="164.9">7</text>
<text x="170.9" y="162.9">6</text>
<text x="175.5" y="166">1</text>
<text x="175.5" y="164">10</text>
<text x="175.5" y="162.1">11</text>
<text x="195.7" y="162.1">P6</text>
<text x="195.7" y="164">P7</text>
<text x="195.7" y="166">P8</text>
<text x="201.4" y="162.9">K6</text>
<text x="201.4" y="164.9">K7</text>
<text x="201.4" y="166.9">K8</text>
<text x="170.9" y="168.9">9</text>
<text x="175.5" y="168">2</text>
<text x="195.7" y="168">P9</text>
<text x="201.4" y="168.9">K9</text>
<text x="83" y="178">1</text>
<text x="93.6" y="178">2</text>
<text x="106.5" y="178">1</text>
<text x="109.6" y="178.9">VI</text>
<text x="115.4" y="178.9">VO</text>
<text x="120" y="178">3</text>
<text x="83" y="180">2</text>
<text x="93.6" y="180">1</text>
<text x="112.1" y="181.7">GND</text>
<text x="113.4" y="183.5" transform="rotate(-90 113.4 183.5)">2</text>
</g>
<g font-size="1.4" fill="#808080">
<text x="151.2" y="22.5" transform="rotate(-90 151.2 22.5)">VCC</text>
<text x="157.1" y="22.5" transform="rotate(-90 157.1 22.5)">VCC</text>
<text x="167.1" y="20.5" transform="rotate(-90 167.1 20.5)">VCC</text>
<text x="175.1" y="20.5" transform="rotate(-90 175.1 20.5)">VCC</text>
<text x="183.1" y="20.5" transform="rotate(-90 183.1 20.5)">VCC</text>
<text x="191.1" y="20.5" transform="rotate(-90 191.1 20.5)">VCC</text>
<text x="151.2" y="29.1" transform="rotate(-90 151.2 29.1)">GND</text>
<text x="157.1" y="29.1" transform="rotate(-90 157.1 29.1)">GND</text>
<text x="167.1" y="30.5" transform="rotate(-90 167.1 30.5)">GND</text>
<text x="175.1" y="30.5" transform="rotate(-90 175.1 30.5)">GND</text>
<text x="183.1" y="30.5" transform="rotate(-90 183.1 30.5)">GND</text>
<text x="191.1" y="30.5" transform="rotate(-90 191.1 30.5)">GND</text>
</g>
</svg>
